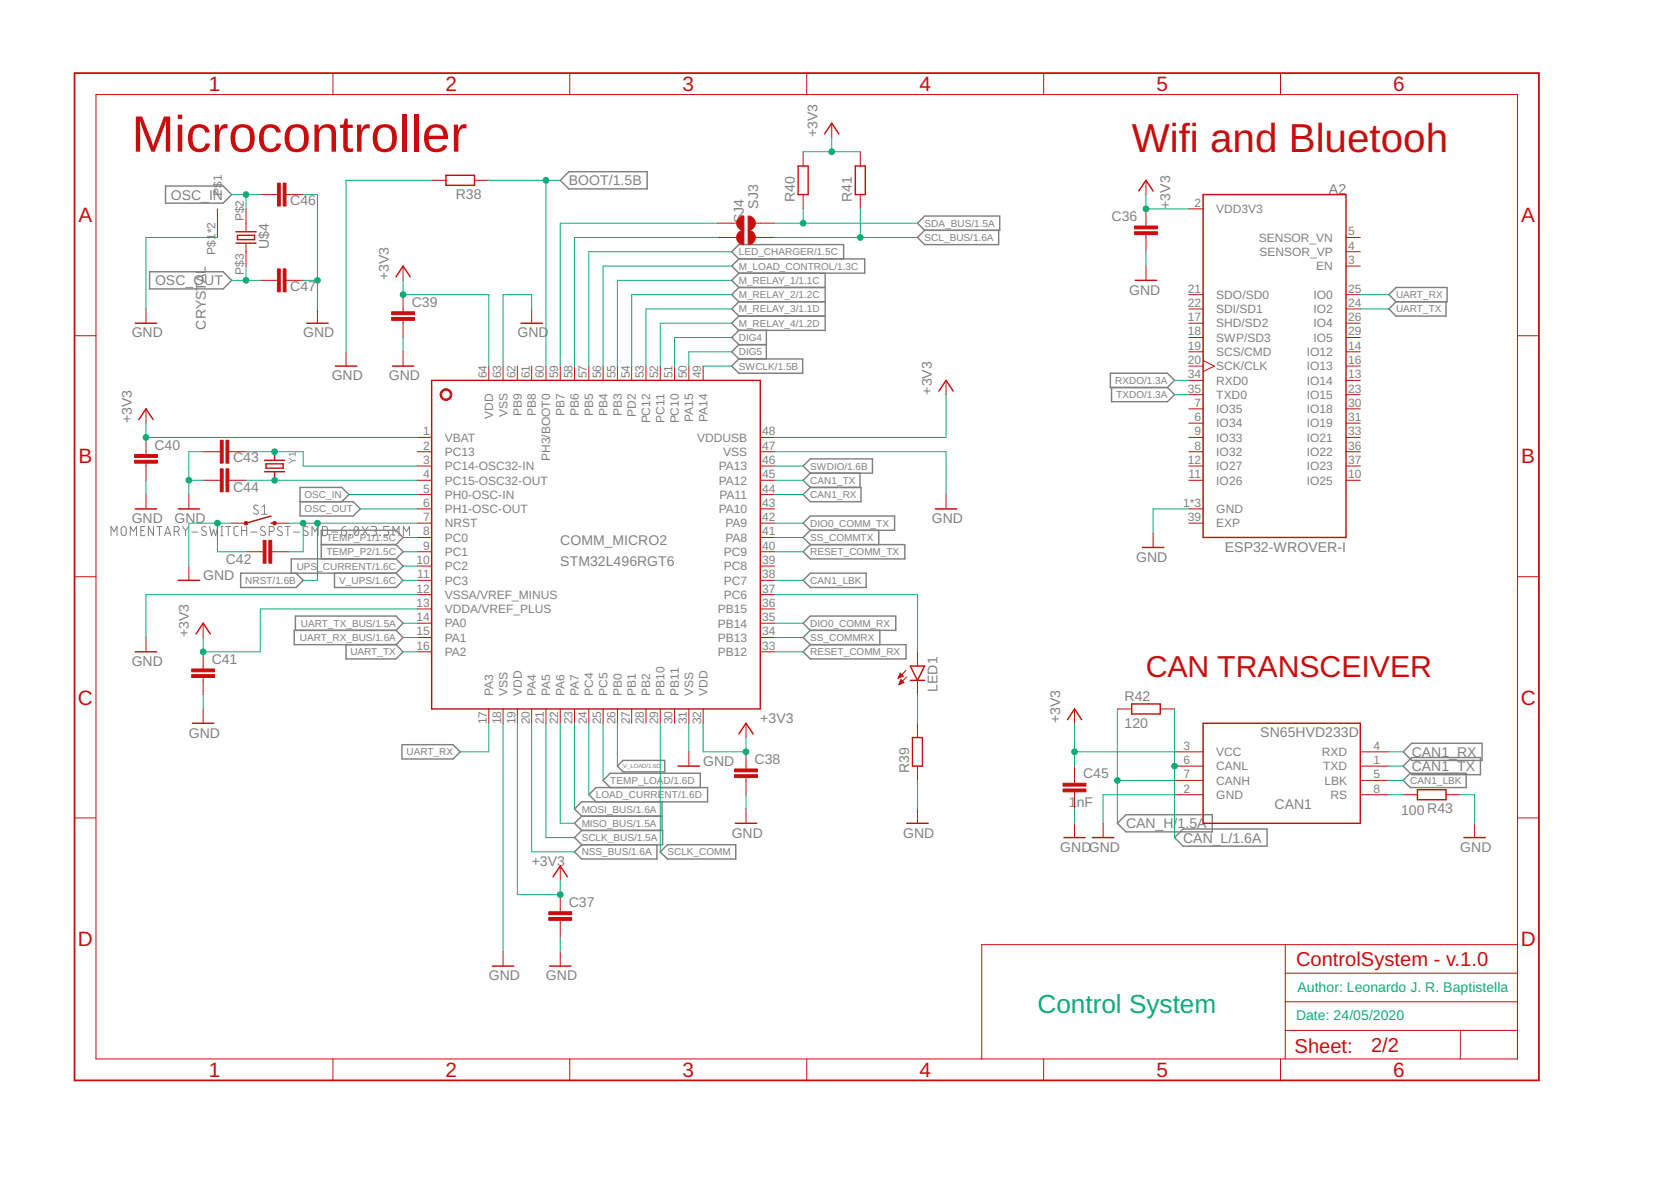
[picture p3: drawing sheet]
<svg xmlns="http://www.w3.org/2000/svg" width="297mm" height="210mm" viewBox="0 0 297 210" stroke-linecap="round" stroke-linejoin="round" font-family="sans-serif">
<g fill="none" stroke="#808080" stroke-width=".18">
<path d="M19.7 95.2v-1.6l.6 .9 .5-.9v1.6M21.7 93.7l.1-.1a.44 .44 0 0 1 .6 .4v.7a.46 .46 0 0 1-.4 .5 .46 .46 0 0 1-.5-.5v-.7zM23.2 95.2v-1.6l.5 .9 .6-.9v1.6M25 94.3h.6M25.8 93.6h-.8v1.6h.8M27.3 93.6v1.6l-.9-1.6v1.6M27.9 93.6h.9M28.3 93.6v1.6M29.3 95.2l.5-1.6 .6 1.6M29.4 94.8h.8M31 94.5h.4a.44 .44 0 0 0 .5-.5 .44 .44 0 0 0-.5-.4h-.4v1.6M31.5 94.5l.4 .7"/>
<path d="M32.4 93.6l.6 .7M33 94.3v.9M33.5 93.6l-.5 .7M34.1 94.6h1.1M36.6 93.7a.41 .41 0 0 0-.6-.1 .41 .41 0 0 0 0 .7l.5 .2a.41 .41 0 0 1 .1 .6 .41 .41 0 0 1-.6 0l-.2-.1M37.3 93.6l.3 1.6 .4-1.1 .3 1.1 .4-1.6M39.3 95.2h.3M39.3 93.6h.3M39.4 93.6v1.6M40.1 93.6h.9M40.6 93.6v1.6M42.3 93.6h-.5l-.2 .3v1.1l.2 .2h.5"/>
<path d="M42.9 94.3h1M42.9 93.6v1.6M43.9 93.6v1.6M44.6 94.6h1.1M45.9 89.9l-.2-.1a.38 .38 0 0 0-.5 .1 .38 .38 0 0 0 .1 .5l.5 .3a.41 .41 0 0 1 0 .6 .41 .41 0 0 1-.6 0l-.1-.1M46.6 90.1l.4-.3v1.6M46.6 91.4h.9M47.1 93.7a.41 .41 0 0 0-.6-.1 .41 .41 0 0 0 0 .7l.5 .2a.41 .41 0 0 1 .1 .6 .41 .41 0 0 1-.7 0l-.1-.1M47.9 94.5h.4a.44 .44 0 0 0 .5-.5 .44 .44 0 0 0-.5-.4h-.4v1.6M50.1 93.7l-.5-.1-.3 .3 .1 .3 .7 .4a.42 .42 0 0 1-.1 .6 .42 .42 0 0 1-.5-.1l-.2-.1M50.7 93.6h.9M51.2 93.6v1.6"/>
<path d="M52.2 94.6h1.1M54.7 93.7a.41 .41 0 0 0-.6-.1 .41 .41 0 0 0-.1 .6l.6 .3a.41 .41 0 0 1 .1 .6 .41 .41 0 0 1-.7 0l-.1-.1M55.5 95.2v-1.6l.5 .9 .6-.9v1.6M57.3 93.6h.5a.43 .43 0 0 1 .4 .4l-.1 1.1-.8 .1zM58.9 94.6h1.1M60.7 94.3h.6a.45 .45 0 0 1 .3 .5 .45 .45 0 0 1-.5 .4 .45 .45 0 0 1-.4-.5zM61.4 93.6a.7 .7 0 0 0-.7 .7M62.2 95.1l.1 .1zM63.1 93.7l.3-.1a.97 .97 0 0 1 0 1.6 1.03 1.03 0 0 1-.3-1.5zM63.7 93.9l-.7 .9M64.4 93.6l1 1.6M65.4 93.6l-1 1.6"/>
<path d="M66 93.6h.6a.36 .36 0 0 1 .3 .3 .36 .36 0 0 1-.3 .4h-.4M66.5 94.3a.46 .46 0 0 1 .4 .5 .46 .46 0 0 1-.4 .4h-.5M67.5 95.1l.1 .1zM69.1 93.6h-.9v.7h.5a.46 .46 0 0 1 .4 .5 .46 .46 0 0 1-.4 .4h-.5M69.8 95.2v-1.6l.6 .9 .5-.9v1.6M71.7 95.2v-1.6l.6 .9 .5-.9v1.6"/>
</g>
<g fill="none" stroke="#808080" stroke-width=".25">
<path d="M29.4 33.1h10.3l1.5 1.5-1.5 1.5h-10.3zM99.6 32l1.5-1.5h13.9v3.1h-13.9zM163.1 39.7l1.3-1.3h13.3v2.5h-13.3zM26.6 48.3h13.1l1.5 1.5-1.5 1.6h-13.1zM131.3 46l-1.2-1.3 1.2-1.2h18.7v2.5M131.3 46h22.4v2.6h-22.4M131.3 53.6h15.4M131.3 56.2h15.4M131.3 51.1h15.4M131.3 58.7l-1.2 1.3 1.2 1.3M131.3 46l-1.2 1.3 1.2 1.3M131.3 48.6l-1.2 1.2 1.2 1.3"/>
<path d="M131.3 51.1l-1.2 1.3 1.2 1.2M131.3 53.6l-1.2 1.3 1.2 1.3M131.3 56.2l-1.2 1.2 1.2 1.3M136.2 58.7v5.1M146.7 48.6v10.1h-15.4M164.4 40.9l-1.3 1.3 1.3 1.3h13.1v-2.6M246.9 52.4l1.3-1.3h9v2.5h-9zM248.2 53.6l-1.3 1.3 1.3 1.3h8.8v-2.6M130.1 65.1l1.2-1.3h11.4v2.5h-11.4zM131.3 61.3h4.9M131.3 61.3l-1.2 1.2 1.2 1.3M197.4 66.3h10.1l1.3 1.3-1.3 1.3h-10.1z"/>
<path d="M197.6 68.9v2.5h9.9l1.3-1.3-1.3-1.2M53.3 89.2h9.5l1.3 1.2-1.3 1.3h-9.5v-5.1h7.4l1.3 1.3-1.3 1.3M57.1 96.8h13.3M70.4 99.3l1.2 1.3-1.2 1.3M70.4 99.3h-18.6v2.6M70.4 96.8l1.2-1.3-1.2-1.2h-13.3v5M70.4 96.8l1.2 1.3-1.2 1.2M142.8 98.1l1.2-1.3h16.8v2.5h-16.8zM142.8 93l1.2-1.3h15v2.6h-15zM142.8 82.8l1.2-1.2h11.1v2.5h-11.1zM144 84.1l-1.2 1.3 1.2 1.2M144 86.6h9.1v2.6h-9.1l-1.2-1.3z"/>
<path d="M144 94.3l-1.2 1.2 1.2 1.3M152.9 84.1v2.5M156.2 94.3v2.5M52.5 112v-2.5h17.9l1.2 1.3-1.2 1.2M52.6 101.9l1.3 1.2-1.3 1.3h-9.8v-2.5h27.6M59.5 101.9v2.5h10.9l1.2-1.3-1.2-1.2M61.5 114.6v2.5h8.9l1.2-1.3-1.2-1.2M70.4 112h-18.1v2.6h18.1M70.4 112l1.2 1.3-1.2 1.3M142.8 103.1l1.2-1.2h10v2.5h-10zM142.8 115.8l1.2-1.2h17.1v2.5h-17.1zM142.8 110.8l1.2-1.3h15.2v2.5h-15.2z"/>
<path d="M144 112l-1.2 1.3 1.2 1.3M156.4 112v2.6M71.5 132.4h9l1.3 1.2-1.3 1.3h-9zM108.5 140l-1.3-1.3 1.3-1.3h16v2.6M110.8 135.1h7.4v2.1h-7.4l-1.1-1zM249.4 138.7l1.3-1.3h9.9v2.6h-9.9zM251 132.1h12.5v3h-12.5l-1.6-1.5zM251 134.6h12.2v3.1h-12.2l-1.6-1.5zM103.4 147.6l-1.3 1.3 1.3 1.2M103.4 147.6h14.4v2.5h-14.4M103.4 150.1l-1.3 1.3 1.3 1.3h13.4v-2.6M103.4 145.1l-1.3 1.2 1.3 1.3"/>
<path d="M103.4 145.1h14.3M105.9 142.5l-1.2-1.3 1.2-1.2h19.9v2.5h-22.4l-1.3 1.3 1.3 1.3M117.7 142.5v5.1M118.6 150.1h12.2v2.6h-12.2l-1.2-1.3zM200.2 144.8h15.3v3h-15.3l-1.6-1.5zM210.3 147.3h14.9v3.1h-14.9l-1.5-1.5z"/>
</g>
<g fill="none" stroke="#c90d0c" stroke-width=".25">
<path d="M79.3 31.2h5v1.7h-5zM141.9 29.5h1.8v5.1h-1.8zM146.6 23.8l1.2-1.9 1.3 1.9M152 29.5h1.8v5.1h-1.8zM202.4 34l1.3-2 1.3 2M213.9 34.6h25.4v60.9h-25.4zM24 57.4h3.9M42 43.2h3.5M42 41.2h3.5M42.2 41.8h3.1v.8h-3.1zM54.5 57.4h3.8M70.4 49.2l1.2-1.9 1.3 1.9"/>
<path d="M92.6 57.4h3.8M201.8 49.8h3.8M24.7 74.6l1.3-1.9 1.2 1.9M59.6 65.1h3.8M69.8 65.1h3.8M76.7 67.6h58.4v58.4h-58.4zM166.9 69.5l1.3-1.9 1.2 1.9M24 90.4h3.9M31.7 90.4h3.8M47 81.8h3.6M47 83.8h3.6M47.3 82.4h3v.8h-3z"/>
<path d="M48.2 93h.6M48.2 91.7l-4.5 1.3M48.8 80.3v1.5M48.8 83.8v1.6M166.3 90.4h3.8M203.1 97.3h3.8M24 115.8h3.9M31.7 103.1h3.8M34.8 112.7l1.3-1.9 1.3 1.9M161.8 118.4h2.6l-1.3 2.5zM34.2 128.5h3.8M120.5 136.2h3.9"/>
<path d="M131.3 130.5l1.3-2 1.3 2M161.8 120.9h2.6M162.2 131.1h1.8v5.1h-1.8zM189.8 127.9l1.2-1.9 1.3 1.9M201.2 125.1h5v1.8h-5zM213.9 128.5h27.9v17.8h-27.9zM98.3 155.8l1.3-1.9 1.3 1.9M130.7 146.3h3.8M161.2 146.3h3.8M189.1 148.9h3.8M194.2 148.9h3.8M252 140.4h5v1.7h-5z"/>
<path d="M260.2 148.9h3.8M87.5 171.7h3.8M97.7 171.7h3.8"/>
</g>
<g fill="none" stroke="#c90d0c" stroke-width=".18">
<path d="M17.1 16.8h252.6v171.4h-252.6zM59.2 13v3.8M101.3 13v3.8M143.4 13v3.8M185.5 13v3.8M227.6 13v3.8M38.7 37.1v5.1M43.7 37.1v4.1M46.3 34.6h3M50.8 34.6h3.1M76.7 32h2.6M84.3 32h2.6"/>
<path d="M127.5 39.7h4.3M133.4 39.7h4.3M142.8 27v2.5M142.8 34.6v2.5M147.8 21.9v2.5M152.9 27v2.5M152.9 34.6v2.5M203.7 32v2.6M203.7 37.1v3.1M211.3 37.1h2.6M13.3 59.7h3.8M26 54.9v2.5"/>
<path d="M43.7 43.2v4.1M46.3 49.8h3M50.8 49.8h3.1M56.4 54.9v2.5M71.6 47.3v2.5M71.6 52.4v3M71.6 56.9v3.1M94.5 54.9v2.5M127.5 42.2h4.3M133.4 42.2h4.3M203.7 41.7v3M203.7 47.3v2.5"/>
<path d="M211.3 57.4h2.6M211.3 60h2.6M211.3 52.4h2.6M211.3 54.9h2.6M239.3 47.3h2.5M239.3 44.7h2.5M239.3 42.2h2.5M239.3 57.4h2.5M239.3 60h2.5M239.3 52.4h2.5M239.3 54.9h2.5M269.7 59.7h3.9"/>
<path d="M26 72.7v2.5M26 77.7v3.1M61.5 62.5v2.6M71.6 62.5v2.6M74.2 77.7h2.5M86.9 65.1v2.5M89.4 65.1v2.5M92 65.1v2.5M94.5 65.1v2.5M97 65.1v2.5M99.6 65.1v2.5M102.1 65.1v2.5"/>
<path d="M104.7 65.1v2.5M107.2 65.1v2.5M109.7 65.1v2.5M112.3 65.1v2.5M114.8 65.1v2.5M117.4 65.1v2.5M119.9 65.1v2.5M122.4 65.1v2.5M125 65.1v2.5M135.1 77.7h2.6M168.2 67.6v2.5M211.3 62.5h2.6"/>
<path d="M211.3 65.1h2.6M211.3 67.6h2.6M211.3 70.1h2.6M211.3 72.7h2.6M211.3 75.2h2.6M211.3 77.7h2.6M213.9 64.1l2 1-2 .9M239.3 62.5h2.5M239.3 65.1h2.5M239.3 67.6h2.5M239.3 70.1h2.5M239.3 72.7h2.5"/>
<path d="M239.3 75.2h2.5M239.3 77.7h2.5M26 82.3v3.1M26 87.9v2.5M33.6 87.9v2.5M36.1 80.3h3.1M36.1 85.4h3.1M40.7 80.3h3M40.7 85.4h3M41.2 93h2.5M43.7 98.1h3.1M48.3 98.1h3.1"/>
<path d="M48.8 93h2.6M74.2 90.4h2.5M74.2 80.3h2.5M74.2 82.8h2.5M74.2 85.4h2.5M74.2 93h2.5M74.2 87.9h2.5M74.2 95.5h2.5M74.2 98.1h2.5M135.1 90.4h2.6M135.1 80.3h2.6M135.1 82.8h2.6"/>
<path d="M135.1 85.4h2.6M135.1 93h2.6M135.1 87.9h2.6M135.1 95.5h2.6M135.1 98.1h2.6M168.2 87.9v2.5M205 94.8v2.5M211.3 90.4h2.6M211.3 80.3h2.6M211.3 82.8h2.6M211.3 85.4h2.6M211.3 93h2.6"/>
<path d="M239.3 80.3h2.5M239.3 82.8h2.5M239.3 85.4h2.5M13.3 102.5h3.8M26 113.3v2.5M33.6 100.6v2.5M36.1 110.8v2.5M36.1 115.8v3.1M74.2 100.6h2.5M74.2 103.1h2.5M74.2 105.7h2.5M74.2 108.2h2.5"/>
<path d="M74.2 110.8h2.5M74.2 113.3h2.5M74.2 115.8h2.5M135.1 100.6h2.6M135.1 103.1h2.6M135.1 105.7h2.6M135.1 108.2h2.6M135.1 110.8h2.6M135.1 113.3h2.6M135.1 115.8h2.6M159.9 119.9h.4M160 119.8h.2"/>
<path d="M160 119.7l.5 .5-.8 .3zM161.1 119.1l-1.4 1.4M163.1 115.8v2.6M269.7 102.5h3.9M36.1 120.4v3.1M36.1 126v2.5M86.9 126v2.5M89.4 126v2.5M92 126v2.5M94.5 126v2.5M97 126v2.5M99.6 126v2.5"/>
<path d="M102.1 126v2.5M104.7 126v2.5M107.2 126v2.5M109.7 126v2.5M112.3 126v2.5M114.8 126v2.5M117.4 126v2.5M119.9 126v2.5M122.4 126v2.5M122.4 133.6v2.6M125 126v2.5M132.6 128.5v2.6"/>
<path d="M132.6 133.6v3.1M132.6 138.2v3M159.7 120.5h.1M159.7 120.4h.3M159.8 120.3h.5M159.8 120.1h.7M159.8 121.6h.2M159.9 120h.5M159.9 121.5h.4M159.9 121.3h.6M160 121.2h.6M160 121.1h.5"/>
<path d="M160.1 121h.3M160.1 120.9h.1M160.2 120.8l.5 .5-.9 .4zM161.2 120.3l-1.4 1.4M163.1 120.9v2.6M163.1 128.5v2.6M163.1 136.2v2.5M191 126v2.5M191 136.2v3M198.6 126h2.6M206.2 126h2.6M208.8 136.2h5.1"/>
<path d="M208.8 133.6h5.1M208.8 138.7h5.1M241.8 136.2h5.1M241.8 133.6h5.1M241.8 138.7h5.1M13.3 145.4h3.8M99.6 153.9v2.6M99.6 159v3.1M132.6 143.8v2.5M163.1 143.8v2.5M191 140.7v3.1M191 146.3v2.6"/>
<path d="M196.1 146.3v2.6M208.8 141.2h5.1M241.8 141.2h5.1M249.4 141.2h2.6M257 141.2h2.6M262.1 146.3v2.6M269.7 145.4h3.9M89.4 169.2v2.5M99.6 163.6v3M99.6 169.2v2.5M228.5 167.9v20.3M228.5 178.1h41.2"/>
<path d="M228.5 173h41.2M269.7 167.9h-95.2v20.3M59.2 188.2v3.8M101.3 188.2v3.8M143.4 188.2v3.8M185.5 188.2v3.8M227.6 188.2v3.8M228.5 183.1h41.2M259.6 183.1v5.1"/>
</g>
<g fill="#c90d0c" stroke="#c90d0c" stroke-width=".18">
<path d="M201.7 41.2h4v.5h-4z"/>
<path d="M201.7 40.2h4v.5h-4z"/>
<path d="M97.6 163.1h4v.5h-4z"/>
<path d="M97.6 162.1h4v.5h-4z"/>
<path d="M130.6 137.7h4v.5h-4z"/>
<path d="M130.6 136.7h4v.5h-4z"/>
<path d="M69.6 56.4h4.1v.5h-4.1z"/>
<path d="M69.6 55.4h4.1v.5h-4.1z"/>
<path d="M23.9 81.8h4.1v.5h-4.1z"/>
<path d="M23.9 80.8h4.1v.5h-4.1z"/>
<path d="M34.1 119.9h4v.5h-4z"/>
<path d="M34.1 118.9h4v.5h-4z"/>
<path d="M47.8 96h.5v4.1h-.5z"/>
<path d="M46.8 96h.5v4.1h-.5z"/>
<path d="M40.2 78.3h.5v4h-.5z"/>
<path d="M39.2 78.3h.5v4h-.5z"/>
<path d="M40.2 83.3h.5v4.1h-.5z"/>
<path d="M39.2 83.3h.5v4.1h-.5z"/>
<path d="M189 140.2h4v.5h-4z"/>
<path d="M189 139.2h4v.5h-4z"/>
<path d="M50.3 32.6h.5v4h-.5z"/>
<path d="M49.3 32.6h.5v4h-.5z"/>
<path d="M50.3 47.8h.5v4.1h-.5z"/>
<path d="M49.3 47.8h.5v4.1h-.5z"/>
</g>
<g fill="#c90d0c" stroke="#c90d0c" stroke-width=".18">
<path d="M78.6 69.3a1.04 1.04 0 0 1 1.6 .4 1.04 1.04 0 0 1-.7 1.5 1.04 1.04 0 0 1-1.3-1.1h.3a.79 .79 0 0 1 1.1-.7 .79 .79 0 0 1 .2 1.3 .79 .79 0 0 1-1.3-.3v-.3h-.3l.1-.3z" fill-rule="evenodd"/>
<path d="M131.3 38.8l.5-.3 .4-.1v2.5a1.26 1.26 0 0 1-1.1-.7 1.26 1.26 0 0 1 .2-1.4z" fill-rule="evenodd"/>
<path d="M133 38.4a1.27 1.27 0 0 1 1.3 1.3 1.27 1.27 0 0 1-1.3 1.2z" fill-rule="evenodd"/>
<path d="M131.3 41.4l.5-.4 .4-.1v2.6a1.26 1.26 0 0 1-1.1-.8 1.26 1.26 0 0 1 .2-1.3z" fill-rule="evenodd"/>
<path d="M133 40.9a1.27 1.27 0 0 1 1.3 1.3 1.27 1.27 0 0 1-1.3 1.3z" fill-rule="evenodd"/>
<circle cx="43.7" cy="93" r=".33"/>
<circle cx="48.8" cy="93" r=".33"/>
</g>
<path d="M13.3 13h260.3v179h-260.3z" fill="none" stroke="#c90d0c" stroke-width=".32"/>
<g fill="none" stroke="#0dab76" stroke-width=".18">
<path d="M41.2 34.6h5.1M43.7 34.6v2.5M53.9 34.6h2.5v20.3M76.7 32h-15.2v30.5M86.9 32h12.7M97 32v33.1M127.5 39.7h-27.9v25.4M137.7 39.7h25.4M142.8 27h10.1M142.8 37.1v2.6M147.8 24.4v2.6M152.9 37.1v5.1"/>
<path d="M203.7 34.6v2.5h7.6M38.7 42.2h-12.7v12.7M41.2 49.8h5.1M43.7 47.3v2.5M53.9 49.8h2.5M71.6 49.8v2.6h15.3v12.7M71.6 60v2.5M94.5 54.9v-2.5h-5.1v12.7M127.5 42.2h-25.4v22.9M130.1 52.4h-17.8v12.7M130.1 49.8h-20.4v15.3M130.1 44.7h-25.4v20.4"/>
<path d="M130.1 47.3h-22.9v17.8M130.1 54.9h-15.3v10.2M130.1 57.4h-12.7v7.7M130.1 60h-10.2v5.1M137.7 42.2h25.4M203.7 44.7v2.6M241.8 52.4h5.1M241.8 54.9h5.1M26 75.2v2.5h48.2M125 65.1h5.1M130.1 62.5h-7.7v2.6M168.2 70.1v7.6h-30.5"/>
<path d="M208.8 70.1h2.5M208.8 67.6h2.5M26 85.4v2.5M33.6 85.4h2.5M36.1 80.3h-2.5v7.6M38.7 93v5.1h5M41.2 93h-7.6v7.6M43.7 80.3h10.2v2.5h20.3M43.7 85.4h30.5M51.4 93h22.8M53.9 93v5.1h-2.5M56.4 93v10.1h-2.5"/>
<path d="M62 87.9h12.2M64.1 90.4h10.1M71.6 98.1h2.6M71.6 95.5h2.6M137.7 80.3h30.5v7.6M137.7 93h5.1M137.7 98.1h5.1M137.7 85.4h5.1M137.7 95.5h5.1M137.7 82.8h5.1M137.7 87.9h5.1M211.3 90.4h-6.3v4.4"/>
<path d="M71.6 115.8h2.6M71.6 100.6h2.6M71.6 103.1h2.6M71.6 113.3h2.6M71.6 110.8h2.6M74.2 105.7h-48.2v7.6M74.2 108.2h-27.9v7.6h-10.2v-2.5M137.7 105.7h25.4v10.1M137.7 115.8h5.1M137.7 103.1h5.1M137.7 113.3h5.1M137.7 110.8h5.1"/>
<path d="M36.1 123.5v2.5M86.9 128.5v5.1h-5.1M89.4 128.5v40.7M92 128.5v30.5h7.6v-2.5M94.5 128.5v22.9h7.6M97 128.5v20.4h5.1M99.6 128.5v17.8h2.5M102.1 128.5v15.3M104.7 128.5v12.7M107.2 128.5v10.2M109.7 128.5v7.7M117.4 128.5v22.9"/>
<path d="M122.4 128.5v5.1M125 128.5v5.1h7.6v-2.5M163.1 123.5v5M163.1 138.7v5.1M191 128.5v7.7M191 133.6h17.8M198.6 138.7h10.2M198.6 126v20.3M208.8 126v22.9M246.9 133.6h2.5M246.9 136.2h2.5M246.9 138.7h2.5"/>
<path d="M132.6 141.2v2.6M191 143.8v2.5M208.8 141.2h-12.7v5.1M246.9 141.2h2.5M259.6 141.2h2.5v5.1M99.6 166.6v2.6"/>
</g>
<g fill="#0dab76" stroke="#0dab76" stroke-width=".18">
<circle cx="38.7" cy="93" r=".51"/>
<circle cx="33.6" cy="85.4" r=".51"/>
<circle cx="56.4" cy="49.8" r=".51"/>
<circle cx="203.7" cy="37.1" r=".51"/>
<circle cx="191" cy="133.6" r=".51"/>
<circle cx="26" cy="77.7" r=".51"/>
<circle cx="71.6" cy="52.4" r=".51"/>
<circle cx="147.8" cy="27" r=".51"/>
<circle cx="36.1" cy="115.8" r=".51"/>
<circle cx="132.6" cy="133.6" r=".51"/>
<circle cx="99.6" cy="159" r=".51"/>
<circle cx="53.9" cy="93" r=".51"/>
<circle cx="56.4" cy="93" r=".51"/>
<circle cx="97" cy="32" r=".51"/>
<circle cx="142.8" cy="39.7" r=".51"/>
<circle cx="152.9" cy="42.2" r=".51"/>
<circle cx="48.8" cy="80.3" r=".51"/>
<circle cx="48.8" cy="85.4" r=".51"/>
<circle cx="43.7" cy="34.6" r=".51"/>
<circle cx="43.7" cy="49.8" r=".51"/>
<circle cx="198.6" cy="138.7" r=".51"/>
<circle cx="208.8" cy="136.2" r=".51"/>
</g>
<text font-size="9.1" fill="#c90d0c" x="23.4" y="27">Microcontroller</text>
<text font-size="7.2" fill="#c90d0c" x="201.2" y="27">Wifi and Bluetooh</text>
<text font-size="5.4" fill="#c90d0c" x="203.7" y="120.3">CAN TRANSCEIVER</text>
<text font-size="4.7" fill="#0dab76" x="184.4" y="180.1">Control System</text>
<g font-size="3.7" fill="#c90d0c">
<text x="37.1" y="16.2">1</text>
<text x="79.2" y="16.2">2</text>
<text x="121.3" y="16.2">3</text>
<text x="163.4" y="16.2">4</text>
<text x="205.6" y="16.2">5</text>
<text x="247.7" y="16.2">6</text>
<text x="13.9" y="39.5">A</text>
<text x="270.4" y="39.5">A</text>
<text x="13.9" y="82.4">B</text>
<text x="270.4" y="82.4">B</text>
<text x="13.8" y="125.2">C</text>
<text x="270.3" y="125.2">C</text>
<text x="13.8" y="168.1">D</text>
<text x="270.3" y="168.1">D</text>
<text x="37.1" y="191.4">1</text>
<text x="79.2" y="191.4">2</text>
<text x="121.3" y="191.4">3</text>
<text x="163.4" y="191.4">4</text>
<text x="205.6" y="191.4">5</text>
<text x="247.7" y="191.4">6</text>
</g>
<g font-size="3.6" fill="#c90d0c">
<text x="230.4" y="171.7">ControlSystem - v.1.0</text>
<text x="230.1" y="187.1">Sheet:</text>
<text x="243.7" y="186.9">2/2</text>
</g>
<g font-size="2.5" fill="#808080">
<text x="145.3" y="24.4" transform="rotate(-90 145.3 24.4)">+3V3</text>
<text x="30.3" y="35.5">OSC_IN</text>
<text x="81" y="35.3">R38</text>
<text x="101.1" y="32.9">BOOT/1.5B</text>
<text x="141.3" y="35.9" transform="rotate(-90 141.3 35.9)">R40</text>
<text x="151.4" y="35.9" transform="rotate(-90 151.4 35.9)">R41</text>
<text x="236.2" y="34.5">A2</text>
<text x="51.6" y="36.5">C46</text>
<text x="132.2" y="39.7" transform="rotate(-90 132.2 39.7)">SJ4</text>
<text x="134.8" y="37.1" transform="rotate(-90 134.8 37.1)">SJ3</text>
<text x="197.6" y="39.3">C36</text>
<text x="208" y="37.1" transform="rotate(-90 208 37.1)">+3V3</text>
<text x="47.8" y="44.3" transform="rotate(-90 47.8 44.3)">U$4</text>
<text x="27.6" y="50.7">OSC_OUT</text>
<text x="51.6" y="51.7">C47</text>
<text x="69.1" y="49.8" transform="rotate(-90 69.1 49.8)">+3V3</text>
<text x="200.7" y="52.4">GND</text>
<text x="23.4" y="60">GND</text>
<text x="36.6" y="58.6" transform="rotate(-90 36.6 58.6)">CRYSTAL</text>
<text x="53.9" y="60">GND</text>
<text x="73.2" y="54.5">C39</text>
<text x="92" y="60">GND</text>
<text x="59" y="67.6">GND</text>
<text x="69.1" y="67.6">GND</text>
<text x="165.6" y="70.1" transform="rotate(-90 165.6 70.1)">+3V3</text>
<text x="23.4" y="75.2" transform="rotate(-90 23.4 75.2)">+3V3</text>
<text x="27.5" y="79.9">C40</text>
<text x="41.4" y="82.2">C43</text>
<text x="41.4" y="87.5">C44</text>
<text x="23.4" y="93">GND</text>
<text x="31" y="93">GND</text>
<text x="165.6" y="93">GND</text>
<text x="40.1" y="100.2">C42</text>
<text x="99.6" y="100.6">STM32L496RGT6</text>
<text x="99.6" y="96.8">COMM_MICRO2</text>
<text x="202" y="99.8">GND</text>
<text x="217.7" y="98.2">ESP32-WROVER-I</text>
<text x="36.1" y="103.1">GND</text>
<text x="33.6" y="113.3" transform="rotate(-90 33.6 113.3)">+3V3</text>
<text x="23.4" y="118.4">GND</text>
<text x="37.6" y="118">C41</text>
<text x="166.6" y="123" transform="rotate(-90 166.6 123)">LED1</text>
<text x="199.9" y="124.5">R42</text>
<text x="33.6" y="131.1">GND</text>
<text x="135.1" y="128.5">+3V3</text>
<text x="188.5" y="128.5" transform="rotate(-90 188.5 128.5)">+3V3</text>
<text x="199.9" y="129.3">120</text>
<text x="224" y="131.1">SN65HVD233D</text>
<text x="125" y="136.2">GND</text>
<text x="134.1" y="135.8">C38</text>
<text x="161.6" y="137.4" transform="rotate(-90 161.6 137.4)">R39</text>
<text x="251" y="137">CAN1_TX</text>
<text x="251" y="134.5">CAN1_RX</text>
<text x="190" y="143.4">1</text>
<text x="191.4" y="143.4">nF</text>
<text x="192.5" y="138.3">C45</text>
<text x="226.6" y="143.8">CAN1</text>
<text x="130.1" y="148.9">GND</text>
<text x="160.5" y="148.9">GND</text>
<text x="200.2" y="147.2">CAN_H/</text>
<text x="209.3" y="147.2">1.5A</text>
<text x="210.3" y="149.7">CAN_L/1.6A</text>
<text x="249" y="144.8">100 R43</text>
<text x="94.5" y="153.9">+3V3</text>
<text x="188.5" y="151.4">GNDGND</text>
<text x="259.6" y="151.4">GND</text>
<text x="101.1" y="161.2">C37</text>
<text x="86.9" y="174.2">GND</text>
<text x="97.1" y="174.2">GND</text>
</g>
<g font-size="2.5" fill="#0dab76">
<text x="230.6" y="176.3">Author: Leonardo J. R. Baptistella</text>
<text x="230.4" y="181.4">Date: 24/05/2020</text>
</g>
<g font-size="2.1" fill="#808080">
<text x="39.4" y="34.8" transform="rotate(-90 39.4 34.8)">P$1</text>
<text x="43.4" y="39.3" transform="rotate(-90 43.4 39.3)">P$2</text>
<text x="212.3" y="36.8">2</text>
<text x="216.2" y="37.9">VDD3V3</text>
<text x="239.6" y="41.8">5</text>
<text x="38.3" y="45.3" transform="rotate(-90 38.3 45.3)">P$1*2</text>
<text x="223.8" y="43">SENSOR_VN</text>
<text x="223.9" y="45.5">SENSOR_VP</text>
<text x="239.6" y="46.9">3</text>
<text x="239.6" y="44.4">4</text>
<text x="43.4" y="48.9" transform="rotate(-90 43.4 48.9)">P$3</text>
<text x="211.1" y="52">21</text>
<text x="216.2" y="53.1">SDO/SD0</text>
<text x="233.5" y="53.1">IO0</text>
<text x="234" y="48">EN</text>
<text x="239.6" y="52">25</text>
<text x="211.1" y="57.1">17</text>
<text x="211.1" y="59.6">18</text>
<text x="211.1" y="54.5">22</text>
<text x="216.2" y="58.2">SHD/SD2</text>
<text x="216.2" y="55.7">SDI/SD1</text>
<text x="233.5" y="58.2">IO4</text>
<text x="233.5" y="55.7">IO2</text>
<text x="239.6" y="57.1">26</text>
<text x="239.6" y="59.6">29</text>
<text x="239.6" y="54.5">24</text>
<text x="211.1" y="62.2">19</text>
<text x="211.1" y="64.7">20</text>
<text x="216.2" y="60.7">SWP/SD3</text>
<text x="216.2" y="63.3">SCS/CMD</text>
<text x="216.2" y="65.8">SCK/CLK</text>
<text x="232.3" y="63.3">IO12</text>
<text x="232.3" y="65.8">IO13</text>
<text x="233.5" y="60.7">IO5</text>
<text x="239.6" y="62.2">14</text>
<text x="239.6" y="64.7">16</text>
<text x="86.5" y="67.2" transform="rotate(-90 86.5 67.2)">64</text>
<text x="89.1" y="67.2" transform="rotate(-90 89.1 67.2)">63</text>
<text x="91.6" y="67.2" transform="rotate(-90 91.6 67.2)">62</text>
<text x="94.2" y="67.2" transform="rotate(-90 94.2 67.2)">61</text>
<text x="96.7" y="67.2" transform="rotate(-90 96.7 67.2)">60</text>
<text x="99.2" y="67.2" transform="rotate(-90 99.2 67.2)">59</text>
<text x="101.8" y="67.2" transform="rotate(-90 101.8 67.2)">58</text>
<text x="104.3" y="67.2" transform="rotate(-90 104.3 67.2)">57</text>
<text x="106.9" y="67.2" transform="rotate(-90 106.9 67.2)">56</text>
<text x="109.4" y="67.2" transform="rotate(-90 109.4 67.2)">55</text>
<text x="111.9" y="67.2" transform="rotate(-90 111.9 67.2)">54</text>
<text x="114.5" y="67.2" transform="rotate(-90 114.5 67.2)">53</text>
<text x="117" y="67.2" transform="rotate(-90 117 67.2)">52</text>
<text x="119.6" y="67.2" transform="rotate(-90 119.6 67.2)">51</text>
<text x="122.1" y="67.2" transform="rotate(-90 122.1 67.2)">50</text>
<text x="124.6" y="67.2" transform="rotate(-90 124.6 67.2)">49</text>
<text x="211.1" y="67.2">34</text>
<text x="211.1" y="69.8">35</text>
<text x="216.2" y="68.4">RXD0</text>
<text x="216.2" y="70.9">TXD0</text>
<text x="232.3" y="68.4">IO14</text>
<text x="232.3" y="70.9">IO15</text>
<text x="239.6" y="67.2">13</text>
<text x="239.6" y="69.8">23</text>
<text x="75.2" y="77.4">1</text>
<text x="87.7" y="74.4" transform="rotate(-90 87.7 74.4)">VDD</text>
<text x="90.2" y="74.2" transform="rotate(-90 90.2 74.2)">VSS</text>
<text x="92.7" y="74" transform="rotate(-90 92.7 74)">PB9</text>
<text x="95.3" y="74" transform="rotate(-90 95.3 74)">PB8</text>
<text x="100.4" y="74" transform="rotate(-90 100.4 74)">PB7</text>
<text x="102.9" y="74" transform="rotate(-90 102.9 74)">PB6</text>
<text x="105.4" y="74" transform="rotate(-90 105.4 74)">PB5</text>
<text x="108" y="74" transform="rotate(-90 108 74)">PB4</text>
<text x="110.5" y="74" transform="rotate(-90 110.5 74)">PB3</text>
<text x="113.1" y="74.1" transform="rotate(-90 113.1 74.1)">PD2</text>
<text x="115.6" y="75.3" transform="rotate(-90 115.6 75.3)">PC12</text>
<text x="118.1" y="75.1" transform="rotate(-90 118.1 75.1)">PC11</text>
<text x="120.7" y="75.3" transform="rotate(-90 120.7 75.3)">PC10</text>
<text x="123.2" y="75" transform="rotate(-90 123.2 75)">PA15</text>
<text x="125.8" y="75" transform="rotate(-90 125.8 75)">PA14</text>
<text x="135.5" y="77.4">48</text>
<text x="212.3" y="77.4">9</text>
<text x="212.3" y="74.9">6</text>
<text x="212.3" y="72.3">7</text>
<text x="216.2" y="76">IO34</text>
<text x="216.2" y="73.4">IO35</text>
<text x="232.3" y="73.4">IO18</text>
<text x="232.3" y="76">IO19</text>
<text x="239.6" y="72.3">30</text>
<text x="239.6" y="74.9">31</text>
<text x="239.6" y="77.4">33</text>
<text x="75.2" y="79.9">2</text>
<text x="75.2" y="82.5">3</text>
<text x="79.1" y="78.5">VBAT</text>
<text x="79.1" y="81.1">PC13</text>
<text x="79.1" y="83.6">PC14-OSC32-IN</text>
<text x="97.8" y="81.9" transform="rotate(-90 97.8 81.9)">PH3/BOOT0</text>
<text x="123.9" y="78.5">VDDUSB</text>
<text x="127.8" y="83.6">PA13</text>
<text x="128.6" y="81.1">VSS</text>
<text x="135.5" y="82.5">46</text>
<text x="135.5" y="79.9">47</text>
<text x="211.1" y="82.5">12</text>
<text x="212.3" y="79.9">8</text>
<text x="216.2" y="83.6">IO27</text>
<text x="216.2" y="81.1">IO32</text>
<text x="216.2" y="78.5">IO33</text>
<text x="232.3" y="78.5">IO21</text>
<text x="232.3" y="81.1">IO22</text>
<text x="232.3" y="83.6">IO23</text>
<text x="239.6" y="79.9">36</text>
<text x="239.6" y="82.5">37</text>
<text x="75.2" y="85">4</text>
<text x="75.2" y="87.6">5</text>
<text x="79.1" y="86.1">PC15-OSC32-OUT</text>
<text x="79.1" y="88.7">PH0-OSC-IN</text>
<text x="127.8" y="86.1">PA12</text>
<text x="127.9" y="88.7">PA11</text>
<text x="135.5" y="87.6">44</text>
<text x="135.5" y="85">45</text>
<text x="211.3" y="85">11</text>
<text x="216.2" y="86.1">IO26</text>
<text x="232.3" y="86.1">IO25</text>
<text x="239.6" y="85">10</text>
<text x="75.2" y="90.1">6</text>
<text x="75.2" y="92.6">7</text>
<text x="75.2" y="95.2">8</text>
<text x="79.1" y="91.2">PH1-OSC-OUT</text>
<text x="79.1" y="93.8">NRST</text>
<text x="127.8" y="91.2">PA10</text>
<text x="128.9" y="93.8">PA9</text>
<text x="135.5" y="95.2">41</text>
<text x="135.5" y="92.6">42</text>
<text x="135.5" y="90.1">43</text>
<text x="210.3" y="90.1">1*3</text>
<text x="211.1" y="92.6">39</text>
<text x="216.2" y="91.2">GND</text>
<text x="216.2" y="93.8">EXP</text>
<text x="74" y="100.3">10</text>
<text x="75.2" y="97.7">9</text>
<text x="79.1" y="96.3">PC0</text>
<text x="79.1" y="98.8">PC1</text>
<text x="79.1" y="101.4">PC2</text>
<text x="128.7" y="101.4">PC8</text>
<text x="128.7" y="98.8">PC9</text>
<text x="128.9" y="96.3">PA8</text>
<text x="135.5" y="100.3">39</text>
<text x="135.5" y="97.7">40</text>
<text x="74" y="105.3">12</text>
<text x="74" y="107.9">13</text>
<text x="74.2" y="102.8">11</text>
<text x="79.1" y="103.9">PC3</text>
<text x="79.1" y="106.4">VSSA/VREF_MINUS</text>
<text x="128.7" y="106.4">PC6</text>
<text x="128.7" y="103.9">PC7</text>
<text x="135.5" y="107.9">36</text>
<text x="135.5" y="105.3">37</text>
<text x="135.5" y="102.8">38</text>
<text x="74" y="110.4">14</text>
<text x="74" y="112.9">15</text>
<text x="79.1" y="109">VDDA/VREF_PLUS</text>
<text x="79.1" y="111.5">PA0</text>
<text x="127.6" y="111.5">PB14</text>
<text x="127.6" y="109">PB15</text>
<text x="135.5" y="112.9">34</text>
<text x="135.5" y="110.4">35</text>
<text x="74" y="115.5">16</text>
<text x="79.1" y="114.1">PA1</text>
<text x="79.1" y="116.6">PA2</text>
<text x="127.6" y="116.6">PB12</text>
<text x="127.6" y="114.1">PB13</text>
<text x="135.5" y="115.5">33</text>
<text x="87.7" y="123.7" transform="rotate(-90 87.7 123.7)">PA3</text>
<text x="90.2" y="123.7" transform="rotate(-90 90.2 123.7)">VSS</text>
<text x="92.7" y="123.7" transform="rotate(-90 92.7 123.7)">VDD</text>
<text x="95.3" y="123.7" transform="rotate(-90 95.3 123.7)">PA4</text>
<text x="97.8" y="123.7" transform="rotate(-90 97.8 123.7)">PA5</text>
<text x="100.4" y="123.7" transform="rotate(-90 100.4 123.7)">PA6</text>
<text x="102.9" y="123.7" transform="rotate(-90 102.9 123.7)">PA7</text>
<text x="105.4" y="123.7" transform="rotate(-90 105.4 123.7)">PC4</text>
<text x="108" y="123.7" transform="rotate(-90 108 123.7)">PC5</text>
<text x="110.5" y="123.7" transform="rotate(-90 110.5 123.7)">PB0</text>
<text x="113.1" y="123.7" transform="rotate(-90 113.1 123.7)">PB1</text>
<text x="115.6" y="123.7" transform="rotate(-90 115.6 123.7)">PB2</text>
<text x="118.1" y="123.7" transform="rotate(-90 118.1 123.7)">PB10</text>
<text x="120.7" y="123.7" transform="rotate(-90 120.7 123.7)">PB11</text>
<text x="123.2" y="123.7" transform="rotate(-90 123.2 123.7)">VSS</text>
<text x="125.8" y="123.7" transform="rotate(-90 125.8 123.7)">VDD</text>
<text x="86.5" y="128.7" transform="rotate(-90 86.5 128.7)">17</text>
<text x="89.1" y="128.7" transform="rotate(-90 89.1 128.7)">18</text>
<text x="91.6" y="128.7" transform="rotate(-90 91.6 128.7)">19</text>
<text x="94.2" y="128.7" transform="rotate(-90 94.2 128.7)">20</text>
<text x="96.7" y="128.7" transform="rotate(-90 96.7 128.7)">21</text>
<text x="99.2" y="128.7" transform="rotate(-90 99.2 128.7)">22</text>
<text x="101.8" y="128.7" transform="rotate(-90 101.8 128.7)">23</text>
<text x="104.3" y="128.7" transform="rotate(-90 104.3 128.7)">24</text>
<text x="106.9" y="128.7" transform="rotate(-90 106.9 128.7)">25</text>
<text x="109.4" y="128.7" transform="rotate(-90 109.4 128.7)">26</text>
<text x="111.9" y="128.7" transform="rotate(-90 111.9 128.7)">27</text>
<text x="114.5" y="128.7" transform="rotate(-90 114.5 128.7)">28</text>
<text x="117" y="128.7" transform="rotate(-90 117 128.7)">29</text>
<text x="119.6" y="128.7" transform="rotate(-90 119.6 128.7)">30</text>
<text x="122.1" y="128.7" transform="rotate(-90 122.1 128.7)">31</text>
<text x="124.6" y="128.7" transform="rotate(-90 124.6 128.7)">32</text>
<text x="210.4" y="133.3">3</text>
<text x="210.4" y="135.8">6</text>
<text x="216.2" y="134.4">VCC</text>
<text x="216.2" y="136.9">CANL</text>
<text x="235" y="134.4">RXD</text>
<text x="235.2" y="136.9">TXD</text>
<text x="244.1" y="135.8">1</text>
<text x="244.1" y="133.3">4</text>
<text x="210.4" y="140.9">2</text>
<text x="210.4" y="138.3">7</text>
<text x="216.2" y="142">GND</text>
<text x="216.2" y="139.5">CANH</text>
<text x="235.5" y="139.5">LBK</text>
<text x="236.5" y="142">RS</text>
<text x="244.1" y="138.3">5</text>
<text x="244.1" y="140.9">8</text>
</g>
<g font-size="1.8" fill="#808080">
<text x="164.4" y="40.3">SDA_BUS/1.5A</text>
<text x="131.3" y="45.4">LED_CHARGER/1.5C</text>
<text x="131.3" y="47.9">M_LOAD_CONTROL/1.3C</text>
<text x="164.4" y="42.8">SCL_BUS/1.6A</text>
<text x="131.3" y="50.5">M_RELAY_1/1.1C</text>
<text x="131.3" y="53">M_RELAY_2/1.2C</text>
<text x="248.2" y="53">UART_RX</text>
<text x="131.3" y="55.5">M_RELAY_3/1.1D</text>
<text x="131.3" y="58.1">M_RELAY_4/1.2D</text>
<text x="248.2" y="55.5">UART_TX</text>
<text x="131.3" y="65.7">SWCLK/1.5B</text>
<text x="131.3" y="60.6">DIG4</text>
<text x="131.3" y="63.2">DIG5</text>
<text x="198.2" y="68.2">RXDO/1.3A</text>
<text x="198.4" y="70.8">TXDO/1.3A</text>
<text x="52.6" y="82.4" transform="rotate(-90 52.6 82.4)">Y1</text>
<text x="144" y="83.5">SWDIO/1.6B</text>
<text x="54.1" y="88.5">OSC_IN</text>
<text x="144" y="86">CAN1_TX</text>
<text x="144" y="88.5">CAN1_RX</text>
<text x="54.2" y="91.1">OSC_OUT</text>
<text x="144" y="93.6">DIO0_COMM_TX</text>
<text x="52.7" y="101.2">UPS_CURRENT/1.6C</text>
<text x="58" y="96.2">TEMP_P1/1.5C</text>
<text x="58" y="98.7">TEMP_P2/1.5C</text>
<text x="144" y="96.2">SS_COMMTX</text>
<text x="144" y="98.7">RESET_COMM_TX</text>
<text x="43.6" y="103.8">NRST/1.6B</text>
<text x="60.3" y="103.8">V_UPS/1.6C</text>
<text x="144" y="103.8">CAN1_LBK</text>
<text x="53.3" y="113.9">UART_RX_BUS/1.6A</text>
<text x="53.5" y="111.4">UART_TX_BUS/1.5A</text>
<text x="144" y="113.9">SS_COMMRX</text>
<text x="144" y="111.4">DIO0_COMM_RX</text>
<text x="62.3" y="116.5">UART_TX</text>
<text x="144" y="116.5">RESET_COMM_RX</text>
<text x="72.3" y="134.3">UART_RX</text>
<text x="105.9" y="141.9">LOAD_CURRENT/1.6D</text>
<text x="108.5" y="139.3">TEMP_LOAD/1.6D</text>
<text x="250.7" y="139.3">CAN1_LBK</text>
<text x="103.4" y="149.5">SCLK_BUS/1.5A</text>
<text x="103.4" y="147">MISO_BUS/1.5A</text>
<text x="103.4" y="144.4">MOSI_BUS/1.6A</text>
<text x="103.4" y="152">NSS_BUS/1.6A</text>
<text x="118.6" y="152">SCLK_COMM</text>
</g>
<text font-size="1.1" fill="#808080" x="110.8" y="136.5">V_LOAD/1.6D</text>
</svg>
